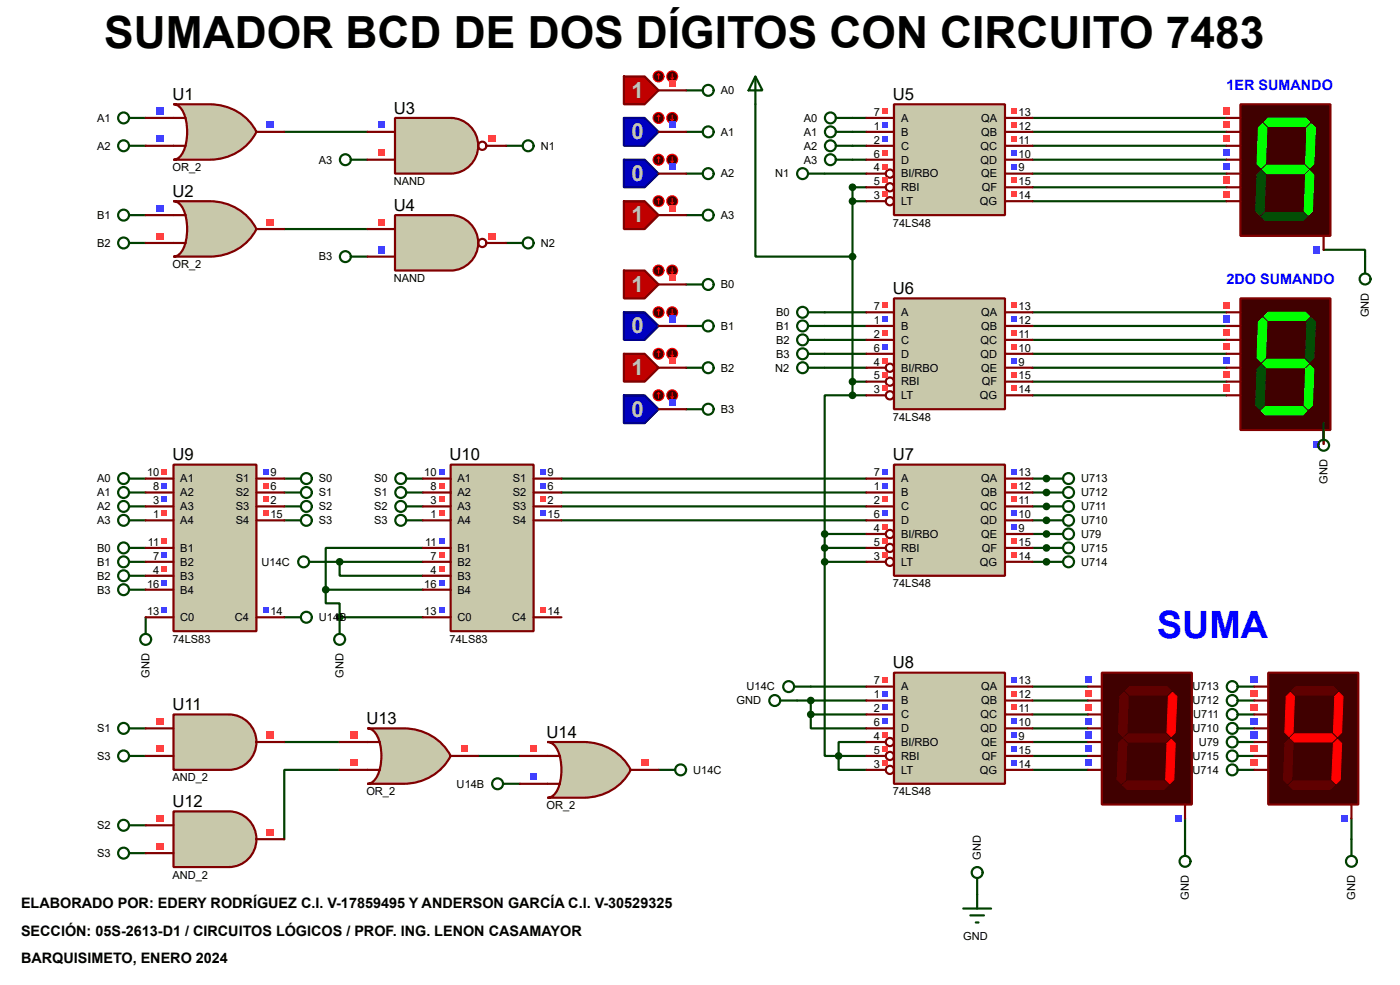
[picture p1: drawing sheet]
<svg xmlns="http://www.w3.org/2000/svg" width="257mm" height="180mm" viewBox="0 0 257 180" stroke-linecap="round" stroke-linejoin="round" font-family="sans-serif">
<g fill="none" stroke="#004000" stroke-width=".4">
<path d="M138.5 19.1v27.9h17.8M52.1 24.2h15.3M151.2 31.8h7.6M156.3 21.6h2.5M156.3 24.2h2.5M156.3 26.7h2.5M156.3 29.3h2.5M156.3 36.9h2.5M158.8 34.3h-2.5v38.1M189.3 21.6h35.5M189.3 24.2h35.5M189.3 26.7h35.5"/>
<path d="M189.3 29.3h35.5M189.3 31.8h35.5M189.3 34.3h35.5M189.3 36.9h35.5M52.1 42h15.3M151.2 57.2h7.6M151.2 59.7h7.6M189.3 57.2h35.5M189.3 59.7h35.5M242.6 45.7h7.6v1.3M151.2 62.3h7.6M151.2 64.8h7.6"/>
<path d="M151.2 67.4h7.6M156.3 72.4h-5.1v25.4M156.3 69.9h2.5M156.3 72.4h2.5M189.3 62.3h35.5M189.3 64.8h35.5M189.3 67.4h35.5M189.3 69.9h35.5M189.3 72.4h35.5M242.6 77.5v3.8M102.9 87.7h55.9M102.9 90.2h55.9"/>
<path d="M102.9 92.8h55.9M102.9 95.3h55.9M151.2 97.8h7.6M151.2 97.8v5.1M189.3 87.7h2.5M189.3 90.2h2.5M189.3 92.8h2.5M189.3 95.3h2.5M189.3 97.8h2.5M59.7 108v2.5h2.6v2.6h15.2M59.7 102.9h17.8M59.7 108h17.8"/>
<path d="M62.3 102.9v2.6h15.2M77.5 100.4h-17.8v7.6M151.2 102.9v35.6h2.5M151.2 100.4h7.6M151.2 102.9h7.6M189.3 100.4h2.5M189.3 102.9h2.5M52.1 135.9h10.2M87.7 138.5h7.6M146.1 128.3h12.7M148.6 130.9v2.5h10.2M148.6 125.8h10.2"/>
<path d="M148.6 130.9h10.2M148.6 128.3v2.6M153.7 138.5v2.5h5.1M153.7 138.5h5.1M158.8 135.9h-5.1v2.6M189.3 125.8h10.1M189.3 128.3h10.1M189.3 130.9h10.1M189.3 133.4h10.1M189.3 135.9h10.1M189.3 138.5h10.1M62.3 141h-10.2v12.7"/>
<path d="M189.3 141h10.1M217.2 149.9v3.8M247.7 149.9v3.8"/>
</g>
<path d="M163.9 19.1h20.3v20.3h-20.3z" fill-rule="evenodd" fill="#c8c8aa" stroke="#800000" stroke-width=".4"/>
<g fill="none" stroke="#800000" stroke-width=".4">
<path d="M158.8 21.6h5.1M158.8 24.2h5.1M158.8 26.7h5.1M158.8 29.3h5.1M158.8 31.8h3.5M158.8 34.3h3.5M158.8 36.9h3.5M184.2 21.6h5.1M184.2 24.2h5.1M184.2 26.7h5.1M184.2 29.3h5.1M184.2 31.8h5.1"/>
<path d="M184.2 34.3h5.1M184.2 36.9h5.1"/>
<circle cx="163.1" cy="31.8" r=".75"/>
<circle cx="163.1" cy="34.3" r=".75"/>
<circle cx="163.1" cy="36.8" r=".75"/>
</g>
<g fill="#ff4040">
<path d="M161.7 19.9h1v.9h-1z" fill-rule="evenodd"/>
<path d="M185.3 19.9h1v.9h-1z" fill-rule="evenodd"/>
</g>
<path d="M161.7 22.4h1v1h-1z" fill-rule="evenodd" fill="#4040ff"/>
<path d="M185.3 22.4h1v1h-1z" fill-rule="evenodd" fill="#ff4040"/>
<path d="M161.7 24.9h1v1h-1z" fill-rule="evenodd" fill="#4040ff"/>
<g fill="#ff4040">
<path d="M185.3 24.9h1v1h-1z" fill-rule="evenodd"/>
<path d="M161.7 27.5h1v1h-1z" fill-rule="evenodd"/>
</g>
<path d="M185.3 27.5h1v1h-1z" fill-rule="evenodd" fill="#4040ff"/>
<path d="M161.7 30h1v1h-1z" fill-rule="evenodd" fill="#ff4040"/>
<path d="M185.3 30h1v1h-1z" fill-rule="evenodd" fill="#4040ff"/>
<g fill="#ff4040">
<path d="M161.7 32.6h1v.9h-1z" fill-rule="evenodd"/>
<path d="M185.3 32.6h1v.9h-1z" fill-rule="evenodd"/>
<path d="M161.7 35.1h1v1h-1z" fill-rule="evenodd"/>
<path d="M185.3 35.1h1v1h-1z" fill-rule="evenodd"/>
</g>
<path d="M163.9 54.7h20.3v20.3h-20.3z" fill-rule="evenodd" fill="#c8c8aa" stroke="#800000" stroke-width=".4"/>
<g fill="none" stroke="#800000" stroke-width=".4">
<path d="M158.8 57.2h5.1M158.8 59.7h5.1M184.2 57.2h5.1M184.2 59.7h5.1M158.8 62.3h5.1M158.8 64.8h5.1M158.8 67.4h3.5M158.8 69.9h3.5M158.8 72.4h3.5M184.2 62.3h5.1M184.2 64.8h5.1M184.2 67.4h5.1"/>
<path d="M184.2 69.9h5.1M184.2 72.4h5.1"/>
<circle cx="163.1" cy="69.9" r=".75"/>
<circle cx="163.1" cy="72.4" r=".75"/>
<circle cx="163.1" cy="67.3" r=".75"/>
</g>
<g fill="#ff4040">
<path d="M161.7 55.4h1v1h-1z" fill-rule="evenodd"/>
<path d="M185.3 55.4h1v1h-1z" fill-rule="evenodd"/>
</g>
<g fill="#4040ff">
<path d="M161.7 58h1v.9h-1z" fill-rule="evenodd"/>
<path d="M185.3 58h1v.9h-1z" fill-rule="evenodd"/>
</g>
<g fill="#ff4040">
<path d="M161.7 60.5h1v1h-1z" fill-rule="evenodd"/>
<path d="M185.3 60.5h1v1h-1z" fill-rule="evenodd"/>
</g>
<path d="M161.7 63h1v1h-1z" fill-rule="evenodd" fill="#4040ff"/>
<g fill="#ff4040">
<path d="M185.3 63h1v1h-1z" fill-rule="evenodd"/>
<path d="M161.7 65.6h1v1h-1z" fill-rule="evenodd"/>
</g>
<path d="M185.3 65.6h1v1h-1z" fill-rule="evenodd" fill="#4040ff"/>
<g fill="#ff4040">
<path d="M161.7 68.1h1v1h-1z" fill-rule="evenodd"/>
<path d="M185.3 68.1h1v1h-1z" fill-rule="evenodd"/>
<path d="M161.7 70.7h1v.9h-1z" fill-rule="evenodd"/>
<path d="M185.3 70.7h1v.9h-1z" fill-rule="evenodd"/>
</g>
<path d="M163.9 85.1h20.3v20.4h-20.3z" fill-rule="evenodd" fill="#c8c8aa" stroke="#800000" stroke-width=".4"/>
<g fill="none" stroke="#800000" stroke-width=".4">
<path d="M158.8 87.7h5.1M158.8 90.2h5.1M158.8 92.8h5.1M158.8 95.3h5.1M158.8 97.8h3.5M184.2 87.7h5.1M184.2 90.2h5.1M184.2 92.8h5.1M184.2 95.3h5.1M184.2 97.8h5.1M158.8 100.4h3.5M158.8 102.9h3.5"/>
<path d="M184.2 100.4h5.1M184.2 102.9h5.1"/>
<circle cx="163.1" cy="97.8" r=".75"/>
<circle cx="163.1" cy="102.9" r=".75"/>
<circle cx="163.1" cy="100.3" r=".75"/>
</g>
<g fill="#4040ff">
<path d="M161.7 85.9h1v1h-1z" fill-rule="evenodd"/>
<path d="M185.3 85.9h1v1h-1z" fill-rule="evenodd"/>
<path d="M161.7 88.4h1v1h-1z" fill-rule="evenodd"/>
</g>
<g fill="#ff4040">
<path d="M185.3 88.4h1v1h-1z" fill-rule="evenodd"/>
<path d="M161.7 91h1v1h-1z" fill-rule="evenodd"/>
<path d="M185.3 91h1v1h-1z" fill-rule="evenodd"/>
</g>
<g fill="#4040ff">
<path d="M161.7 93.5h1v1h-1z" fill-rule="evenodd"/>
<path d="M185.3 93.5h1v1h-1z" fill-rule="evenodd"/>
</g>
<path d="M161.7 96.1h1v.9h-1z" fill-rule="evenodd" fill="#ff4040"/>
<path d="M185.3 96.1h1v.9h-1z" fill-rule="evenodd" fill="#4040ff"/>
<g fill="#ff4040">
<path d="M161.7 98.6h1v1h-1z" fill-rule="evenodd"/>
<path d="M185.3 98.6h1v1h-1z" fill-rule="evenodd"/>
<path d="M161.7 101.1h1v1h-1z" fill-rule="evenodd"/>
<path d="M185.3 101.1h1v1h-1z" fill-rule="evenodd"/>
</g>
<path d="M163.9 123.2h20.3v20.4h-20.3z" fill-rule="evenodd" fill="#c8c8aa" stroke="#800000" stroke-width=".4"/>
<g fill="none" stroke="#800000" stroke-width=".4">
<path d="M158.8 125.8h5.1M158.8 128.3h5.1M158.8 130.9h5.1M158.8 133.4h5.1M158.8 135.9h3.5M158.8 138.5h3.5M184.2 125.8h5.1M184.2 128.3h5.1M184.2 130.9h5.1M184.2 133.4h5.1M184.2 135.9h5.1M184.2 138.5h5.1"/>
<path d="M158.8 141h3.5M184.2 141h5.1"/>
<circle cx="163.1" cy="135.9" r=".75"/>
<circle cx="163.1" cy="138.4" r=".75"/>
<circle cx="163.1" cy="141" r=".75"/>
</g>
<path d="M161.7 124h1v1h-1z" fill-rule="evenodd" fill="#ff4040"/>
<g fill="#4040ff">
<path d="M185.3 124h1v1h-1z" fill-rule="evenodd"/>
<path d="M161.7 126.5h1v1h-1z" fill-rule="evenodd"/>
</g>
<path d="M185.3 126.5h1v1h-1z" fill-rule="evenodd" fill="#ff4040"/>
<path d="M161.7 129.1h1v1h-1z" fill-rule="evenodd" fill="#4040ff"/>
<path d="M185.3 129.1h1v1h-1z" fill-rule="evenodd" fill="#ff4040"/>
<g fill="#4040ff">
<path d="M161.7 131.6h1v1h-1z" fill-rule="evenodd"/>
<path d="M185.3 131.6h1v1h-1z" fill-rule="evenodd"/>
</g>
<path d="M161.7 134.2h1v.9h-1z" fill-rule="evenodd" fill="#ff4040"/>
<path d="M185.3 134.2h1v.9h-1z" fill-rule="evenodd" fill="#4040ff"/>
<path d="M161.7 136.7h1v1h-1z" fill-rule="evenodd" fill="#ff4040"/>
<path d="M185.3 136.7h1v1h-1z" fill-rule="evenodd" fill="#4040ff"/>
<path d="M161.7 139.2h1v1h-1z" fill-rule="evenodd" fill="#ff4040"/>
<path d="M185.3 139.2h1v1h-1z" fill-rule="evenodd" fill="#4040ff"/>
<path d="M227.4 19.1h16.4v24.1h-16.4z" fill-rule="evenodd" fill="#400000" stroke="#800000" stroke-width=".4"/>
<g fill="#0f0" stroke="#0f0" stroke-width=".18">
<path d="M232.5 21.6h6.8l.8 .8-.8 .7h-6.8l-.8-.7z" fill-rule="evenodd"/>
<path d="M240.3 22.6l.8 .8-.3 6.6-.7 .7-.8-.7 .2-6.6z" fill-rule="evenodd"/>
<path d="M240.1 31.2l.7 .9-.2 6.5-.8 .8-.8-.8 .3-6.5z" fill-rule="evenodd"/>
<path d="M231.4 22.6l.8 .8-.3 6.6-.8 .7-.7-.7 .3-6.6z" fill-rule="evenodd"/>
<path d="M231.4 31l.8-.8h6.8l.8 .8-.8 .8h-6.8z" fill-rule="evenodd"/>
</g>
<g fill="#035205" stroke="#035205" stroke-width=".18">
<path d="M231.1 39.7l.8-.8h6.9l.7 .8-.7 .7h-6.9z" fill-rule="evenodd"/>
<path d="M231.1 31.2l.8 .9-.2 6.5-.8 .8-.7-.8 .2-6.5z" fill-rule="evenodd"/>
</g>
<path d="M224.8 21.6h2.6M224.8 24.2h2.6M224.8 26.7h2.6M224.8 29.3h2.6M224.8 31.8h2.6M224.8 34.3h2.6M224.8 36.9h2.6M242.6 43.2v2.5" fill="none" stroke="#800000" stroke-width=".4"/>
<g fill="#ff4040">
<path d="M224.2 19.7h1.2v1.3h-1.2z" fill-rule="evenodd"/>
<path d="M224.2 22.2h1.2v1.3h-1.2z" fill-rule="evenodd"/>
<path d="M224.2 24.8h1.2v1.3h-1.2z" fill-rule="evenodd"/>
</g>
<g fill="#4040ff">
<path d="M224.2 27.3h1.2v1.3h-1.2z" fill-rule="evenodd"/>
<path d="M224.2 29.9h1.2v1.3h-1.2z" fill-rule="evenodd"/>
</g>
<g fill="#ff4040">
<path d="M224.2 32.4h1.2v1.3h-1.2z" fill-rule="evenodd"/>
<path d="M224.2 34.9h1.2v1.3h-1.2z" fill-rule="evenodd"/>
</g>
<path d="M240.7 45.1h1.3v1.3h-1.3z" fill-rule="evenodd" fill="#4040ff"/>
<path d="M227.4 54.7h16.4v24h-16.4z" fill-rule="evenodd" fill="#400000" stroke="#800000" stroke-width=".4"/>
<g fill="#0f0" stroke="#0f0" stroke-width=".18">
<path d="M232.5 57.2h6.8l.8 .8-.8 .7h-6.8l-.8-.7z" fill-rule="evenodd"/>
<path d="M239.3 67.6l.8-.8 .7 .8-.2 6.6-.8 .8-.8-.8z" fill-rule="evenodd"/>
<path d="M231.1 75.2l.8-.8h6.9l.7 .8-.7 .8h-6.9z" fill-rule="evenodd"/>
<path d="M230.7 58.9l.7-.7 .8 .7-.3 6.7-.8 .7-.7-.7z" fill-rule="evenodd"/>
<path d="M232.2 65.8h6.8l.8 .8-.8 .8h-6.8l-.8-.8z" fill-rule="evenodd"/>
</g>
<g fill="#035205" stroke="#035205" stroke-width=".18">
<path d="M239.5 58.9l.8-.7 .8 .7-.3 6.7-.7 .7-.8-.7z" fill-rule="evenodd"/>
<path d="M231.1 66.8l.8 .8-.2 6.6-.8 .8-.7-.8 .2-6.6z" fill-rule="evenodd"/>
</g>
<path d="M224.8 57.2h2.6M224.8 59.7h2.6M224.8 62.3h2.6M224.8 64.8h2.6M224.8 67.4h2.6M224.8 69.9h2.6M224.8 72.4h2.6M242.6 78.7v2.6" fill="none" stroke="#800000" stroke-width=".4"/>
<path d="M224.2 55.3h1.2v1.3h-1.2z" fill-rule="evenodd" fill="#ff4040"/>
<path d="M224.2 57.8h1.2v1.3h-1.2z" fill-rule="evenodd" fill="#4040ff"/>
<g fill="#ff4040">
<path d="M224.2 60.3h1.2v1.3h-1.2z" fill-rule="evenodd"/>
<path d="M224.2 62.9h1.2v1.3h-1.2z" fill-rule="evenodd"/>
</g>
<path d="M224.2 65.4h1.2v1.3h-1.2z" fill-rule="evenodd" fill="#4040ff"/>
<g fill="#ff4040">
<path d="M224.2 68h1.2v1.3h-1.2z" fill-rule="evenodd"/>
<path d="M224.2 70.5h1.2v1.3h-1.2z" fill-rule="evenodd"/>
</g>
<path d="M240.7 80.7h1.3v1.3h-1.3z" fill-rule="evenodd" fill="#4040ff"/>
<path d="M202 123.2h16.4v24.1h-16.4z" fill-rule="evenodd" fill="#400000" stroke="#800000" stroke-width=".4"/>
<g fill="#600000" stroke="#600000" stroke-width=".18">
<path d="M206.3 126.5l.8-.7h6.8l.8 .7-.8 .8h-6.8z" fill-rule="evenodd"/>
<path d="M205.7 143.8l.8-.8h6.9l.7 .8-.7 .7h-6.9z" fill-rule="evenodd"/>
<path d="M205 136.2l.7-.8 .8 .8-.2 6.6-.8 .8-.7-.8z" fill-rule="evenodd"/>
<path d="M205.3 127.5l.7-.7 .8 .7-.3 6.7-.8 .7-.7-.7z" fill-rule="evenodd"/>
<path d="M206 135.1l.8-.7h6.8l.8 .7-.8 .8h-6.8z" fill-rule="evenodd"/>
</g>
<g fill="#f00" stroke="#f00" stroke-width=".18">
<path d="M214.1 127.5l.8-.7 .8 .7-.3 6.7-.7 .7-.8-.7z" fill-rule="evenodd"/>
<path d="M213.9 136.2l.8-.8 .7 .8-.2 6.6-.8 .8-.8-.8z" fill-rule="evenodd"/>
</g>
<path d="M199.4 125.8h2.6M199.4 128.3h2.6M199.4 130.9h2.6M199.4 133.4h2.6M199.4 135.9h2.6M199.4 138.5h2.6M199.4 141h2.6M217.2 147.3v2.6" fill="none" stroke="#800000" stroke-width=".4"/>
<path d="M198.8 123.8h1.2v1.3h-1.2z" fill-rule="evenodd" fill="#4040ff"/>
<g fill="#ff4040">
<path d="M198.8 126.4h1.2v1.3h-1.2z" fill-rule="evenodd"/>
<path d="M198.8 128.9h1.2v1.3h-1.2z" fill-rule="evenodd"/>
</g>
<g fill="#4040ff">
<path d="M198.8 131.5h1.2v1.3h-1.2z" fill-rule="evenodd"/>
<path d="M198.8 134h1.2v1.3h-1.2z" fill-rule="evenodd"/>
<path d="M198.8 136.5h1.2v1.3h-1.2z" fill-rule="evenodd"/>
<path d="M198.8 139.1h1.2v1.3h-1.2z" fill-rule="evenodd"/>
<path d="M215.3 149.2h1.3v1.3h-1.3z" fill-rule="evenodd"/>
</g>
<path d="M67.4 133.4h6.5a9.6 9.6 0 0 1 8.7 5.1 9.6 9.6 0 0 1-8.7 5.1h-6.5a2.22 2.22 0 0 0 1.8-1.5 9 9 0 0 0-.4-7.8l-.9-.8z" fill-rule="evenodd" fill="#c8c8aa" stroke="#800000" stroke-width=".4"/>
<path d="M62.3 135.9h7.4M82.6 138.5h5.1M62.3 141h7.4" fill="none" stroke="#800000" stroke-width=".4"/>
<g fill="#ff4040">
<path d="M64.2 134h1.3v1.3h-1.3z" fill-rule="evenodd"/>
<path d="M64.2 139.1h1.3v1.3h-1.3z" fill-rule="evenodd"/>
<path d="M84.5 136.5h1.2v1.3h-1.2z" fill-rule="evenodd"/>
</g>
<g fill="none" stroke="#004000" stroke-width=".4">
<path d="M191.8 87.7h3.1M191.8 90.2h3.1M191.8 92.8h3.1M191.8 95.3h3.1M191.8 97.8h3.1M26.7 113.1v3M191.8 100.4h3.1M191.8 102.9h3.1M226.8 125.8h3.1M226.8 128.3h3.1M226.8 130.9h3.1M226.8 133.4h3.1"/>
<path d="M226.8 135.9h3.1M226.8 138.5h3.1M226.8 141h3.1M176.6 166.4h5.1M177.8 167.6h2.5M178.9 169h.5M179.1 160.8v5.6"/>
<circle cx="195.8" cy="87.7" r="1"/>
<circle cx="195.8" cy="95.3" r="1"/>
<circle cx="195.8" cy="90.2" r="1"/>
<circle cx="195.8" cy="97.8" r="1"/>
<circle cx="195.8" cy="92.7" r="1"/>
<circle cx="26.7" cy="117.1" r="1"/>
<circle cx="195.8" cy="100.4" r="1"/>
<circle cx="195.8" cy="102.9" r="1"/>
<circle cx="225.8" cy="138.5" r="1"/>
<circle cx="225.8" cy="125.8" r="1"/>
<circle cx="225.8" cy="133.4" r="1"/>
<circle cx="225.8" cy="128.3" r="1"/>
<circle cx="225.8" cy="135.9" r="1"/>
<circle cx="225.8" cy="130.8" r="1"/>
<circle cx="179.1" cy="159.8" r="1"/>
<circle cx="225.8" cy="141" r="1"/>
</g>
<g fill="#004000" stroke="#004000" stroke-width=".4">
<circle cx="191.8" cy="87.7" r=".5"/>
<circle cx="191.8" cy="90.2" r=".5"/>
<circle cx="191.8" cy="92.8" r=".5"/>
<circle cx="191.8" cy="95.3" r=".5"/>
<circle cx="191.8" cy="97.8" r=".5"/>
<circle cx="191.8" cy="100.4" r=".5"/>
<circle cx="191.8" cy="102.9" r=".5"/>
</g>
<path d="M232.5 123.2h16.4v24.1h-16.4z" fill-rule="evenodd" fill="#400000" stroke="#800000" stroke-width=".4"/>
<g fill="#600000" stroke="#600000" stroke-width=".18">
<path d="M236.7 126.5l.8-.7h6.9l.8 .7-.8 .8h-6.9z" fill-rule="evenodd"/>
<path d="M236.2 143.8l.8-.8h6.8l.8 .8-.8 .7h-6.8z" fill-rule="evenodd"/>
<path d="M235.5 136.2l.7-.8 .8 .8-.3 6.6-.7 .8-.7-.8z" fill-rule="evenodd"/>
</g>
<g fill="#f00" stroke="#f00" stroke-width=".18">
<path d="M244.6 127.5l.8-.7 .7 .7-.2 6.7-.7 .7-.8-.7z" fill-rule="evenodd"/>
<path d="M245.2 135.4l.7 .8-.2 6.6-.8 .8-.8-.8 .3-6.6z" fill-rule="evenodd"/>
<path d="M235.8 127.5l.7-.7 .8 .7-.3 6.7-.8 .7-.7-.7z" fill-rule="evenodd"/>
<path d="M236.5 135.1l.8-.7h6.8l.8 .7-.8 .8h-6.8z" fill-rule="evenodd"/>
</g>
<path d="M229.9 125.8h2.6M229.9 128.3h2.6M229.9 130.9h2.6M229.9 133.4h2.6M229.9 135.9h2.6M229.9 138.5h2.6M229.9 141h2.6M247.7 147.3v2.6" fill="none" stroke="#800000" stroke-width=".4"/>
<path d="M229.3 123.8h1.3v1.3h-1.3z" fill-rule="evenodd" fill="#4040ff"/>
<g fill="#ff4040">
<path d="M229.3 126.4h1.3v1.3h-1.3z" fill-rule="evenodd"/>
<path d="M229.3 128.9h1.3v1.3h-1.3z" fill-rule="evenodd"/>
</g>
<g fill="#4040ff">
<path d="M229.3 131.5h1.3v1.3h-1.3z" fill-rule="evenodd"/>
<path d="M229.3 134h1.3v1.3h-1.3z" fill-rule="evenodd"/>
</g>
<g fill="#ff4040">
<path d="M229.3 136.5h1.3v1.3h-1.3z" fill-rule="evenodd"/>
<path d="M229.3 139.1h1.3v1.3h-1.3z" fill-rule="evenodd"/>
</g>
<path d="M245.8 149.2h1.3v1.3h-1.3z" fill-rule="evenodd" fill="#4040ff"/>
<g fill="none" stroke="#004000" stroke-width=".4">
<path d="M23.6 21.6h3.1M23.6 26.7h3.1M250.2 47v3.1M242.6 77.5v3.1M217.2 153.7v3.1M247.7 153.7v3.1"/>
<circle cx="22.7" cy="21.6" r="1"/>
<circle cx="22.7" cy="26.7" r="1"/>
<circle cx="250.2" cy="51.1" r="1"/>
<circle cx="242.6" cy="81.6" r="1"/>
<circle cx="217.2" cy="157.8" r="1"/>
<circle cx="247.7" cy="157.8" r="1"/>
</g>
<path d="M31.8 19.1h6.6a9.4 9.4 0 0 1 8.6 5.1 9.5 9.5 0 0 1-8.6 5.1h-6.6a2.17 2.17 0 0 0 1.8-1.5 9.3 9.3 0 0 0-.3-7.8l-1-.8z" fill-rule="evenodd" fill="#c8c8aa" stroke="#800000" stroke-width=".4"/>
<path d="M26.7 21.6h7.4M26.7 26.7h7.4M47 24.2h5.1" fill="none" stroke="#800000" stroke-width=".4"/>
<g fill="#4040ff">
<path d="M28.6 19.7h1.3v1.3h-1.3z" fill-rule="evenodd"/>
<path d="M28.6 24.8h1.3v1.3h-1.3z" fill-rule="evenodd"/>
<path d="M48.9 22.2h1.3v1.3h-1.3z" fill-rule="evenodd"/>
</g>
<g fill="none" stroke="#004000" stroke-width=".4">
<path d="M23.6 39.4h3.1M23.6 44.5h3.1"/>
<circle cx="22.7" cy="39.4" r="1"/>
<circle cx="22.6" cy="44.5" r="1"/>
</g>
<path d="M31.8 36.9h6.6a9.5 9.5 0 0 1 8.6 5.1 9.4 9.4 0 0 1-8.6 5h-6.6a2.16 2.16 0 0 0 1.8-1.5 9.3 9.3 0 0 0-.3-7.8l-1-.7z" fill-rule="evenodd" fill="#c8c8aa" stroke="#800000" stroke-width=".4"/>
<path d="M26.7 39.4h7.4M26.7 44.5h7.4M47 42h5.1" fill="none" stroke="#800000" stroke-width=".4"/>
<path d="M28.6 37.5h1.3v1.3h-1.3z" fill-rule="evenodd" fill="#4040ff"/>
<g fill="#ff4040">
<path d="M28.6 42.6h1.3v1.3h-1.3z" fill-rule="evenodd"/>
<path d="M48.9 40h1.3v1.3h-1.3z" fill-rule="evenodd"/>
</g>
<g fill="none" stroke="#004000" stroke-width=".4">
<path d="M23.6 87.7h3.1M23.6 90.2h3.1M23.6 92.8h3.1M23.6 95.3h3.1M23.6 100.4h3.1M23.6 102.9h3.1M23.6 105.5h3.1M23.6 108h3.1M62.3 113.1v3M23.6 133.4h3.1M23.6 138.5h3.1"/>
<circle cx="22.6" cy="87.7" r="1"/>
<circle cx="22.6" cy="95.3" r="1"/>
<circle cx="22.6" cy="90.2" r="1"/>
<circle cx="22.7" cy="92.7" r="1"/>
<circle cx="22.6" cy="100.4" r="1"/>
<circle cx="22.6" cy="108" r="1"/>
<circle cx="22.6" cy="102.9" r="1"/>
<circle cx="22.7" cy="105.4" r="1"/>
<circle cx="62.3" cy="117.1" r="1"/>
<circle cx="22.6" cy="138.5" r="1"/>
<circle cx="22.6" cy="133.4" r="1"/>
</g>
<circle cx="62.3" cy="113.1" r=".5" fill="#004000" stroke="#004000" stroke-width=".4"/>
<path d="M31.8 130.9h10.2a5.1 5.1 0 0 1 5 5 5.1 5.1 0 0 1-5 5.1h-10.2z" fill-rule="evenodd" fill="#c8c8aa" stroke="#800000" stroke-width=".4"/>
<path d="M26.7 133.4h5.1M26.7 138.5h5.1M47 135.9h5.1" fill="none" stroke="#800000" stroke-width=".4"/>
<g fill="#ff4040">
<path d="M28.6 131.5h1.3v1.3h-1.3z" fill-rule="evenodd"/>
<path d="M28.6 136.5h1.3v1.3h-1.3z" fill-rule="evenodd"/>
<path d="M48.9 134h1.3v1.3h-1.3z" fill-rule="evenodd"/>
</g>
<g fill="none" stroke="#004000" stroke-width=".4">
<path d="M23.6 151.2h3.1M23.6 156.3h3.1"/>
<circle cx="22.6" cy="151.2" r="1"/>
<circle cx="22.7" cy="156.2" r="1"/>
</g>
<path d="M31.8 148.6h10.2a5.1 5.1 0 0 1 5 5.1 5.1 5.1 0 0 1-5 5.1h-10.2z" fill-rule="evenodd" fill="#c8c8aa" stroke="#800000" stroke-width=".4"/>
<path d="M26.7 151.2h5.1M26.7 156.3h5.1M47 153.7h5.1" fill="none" stroke="#800000" stroke-width=".4"/>
<g fill="#ff4040">
<path d="M28.6 149.2h1.3v1.3h-1.3z" fill-rule="evenodd"/>
<path d="M28.6 154.3h1.3v1.3h-1.3z" fill-rule="evenodd"/>
<path d="M48.9 151.8h1.3v1.3h-1.3z" fill-rule="evenodd"/>
</g>
<g fill="none" stroke="#004000" stroke-width=".4">
<path d="M64.3 29.3h3.1M148.1 31.8h3.1M64.3 47h3.1M148.1 67.4h3.1M143 128.3h3.1M145.5 125.8h3.1M92.2 143.6h3.1M120.7 141h3.1"/>
<circle cx="63.3" cy="29.2" r="1"/>
<circle cx="147.1" cy="31.8" r="1"/>
<circle cx="63.3" cy="47" r="1"/>
<circle cx="147.1" cy="67.3" r="1"/>
<circle cx="142" cy="128.3" r="1"/>
<circle cx="144.5" cy="125.8" r="1"/>
<circle cx="91.2" cy="143.5" r="1"/>
<circle cx="124.7" cy="141" r="1"/>
</g>
<path d="M100.4 135.9h6.5a9.6 9.6 0 0 1 8.7 5.1 9.5 9.5 0 0 1-8.7 5.1h-6.5a2.2 2.2 0 0 0 1.8-1.5 9.3 9.3 0 0 0-.4-7.8l-.9-.8z" fill-rule="evenodd" fill="#c8c8aa" stroke="#800000" stroke-width=".4"/>
<path d="M95.3 138.5h7.4M95.3 143.6h7.4M115.6 141h5.1" fill="none" stroke="#800000" stroke-width=".4"/>
<path d="M97.2 136.5h1.2v1.3h-1.2z" fill-rule="evenodd" fill="#ff4040"/>
<path d="M97.2 141.6h1.2v1.3h-1.2z" fill-rule="evenodd" fill="#4040ff"/>
<path d="M117.5 139.1h1.3v1.3h-1.3z" fill-rule="evenodd" fill="#ff4040"/>
<g fill="none" stroke="#004000" stroke-width=".4">
<path d="M92.8 26.7h3M52.1 113.1h3.1"/>
<circle cx="96.8" cy="26.7" r="1"/>
<circle cx="56.1" cy="113.1" r="1"/>
</g>
<path d="M72.4 21.6h10.2a5.1 5.1 0 0 1 5.1 5.1 5.1 5.1 0 0 1-5.1 5.1h-10.2z" fill-rule="evenodd" fill="#c8c8aa" stroke="#800000" stroke-width=".4"/>
<g fill="none" stroke="#800000" stroke-width=".4">
<path d="M67.4 24.2h5M67.4 29.3h5M89.2 26.7h3.6"/>
<circle cx="88.4" cy="26.7" r=".75"/>
</g>
<path d="M69.3 22.2h1.2v1.3h-1.2z" fill-rule="evenodd" fill="#4040ff"/>
<g fill="#ff4040">
<path d="M69.3 27.3h1.2v1.3h-1.2z" fill-rule="evenodd"/>
<path d="M89.6 24.8h1.3v1.3h-1.3z" fill-rule="evenodd"/>
</g>
<g fill="none" stroke="#004000" stroke-width=".4">
<path d="M92.8 44.5h3"/>
<circle cx="96.8" cy="44.5" r="1"/>
</g>
<path d="M72.4 39.4h10.2a5.1 5.1 0 0 1 5.1 5.1 5.1 5.1 0 0 1-5.1 5.1h-10.2z" fill-rule="evenodd" fill="#c8c8aa" stroke="#800000" stroke-width=".4"/>
<g fill="none" stroke="#800000" stroke-width=".4">
<path d="M67.4 42h5M67.4 47h5M89.2 44.5h3.6"/>
<circle cx="88.4" cy="44.5" r=".75"/>
</g>
<path d="M69.3 40h1.2v1.3h-1.2z" fill-rule="evenodd" fill="#ff4040"/>
<path d="M69.3 45.1h1.2v1.3h-1.2z" fill-rule="evenodd" fill="#4040ff"/>
<path d="M89.6 42.6h1.3v1.3h-1.3z" fill-rule="evenodd" fill="#ff4040"/>
<g fill="#004000" stroke="#004000" stroke-width=".4">
<circle cx="62.3" cy="102.9" r=".5"/>
<circle cx="59.7" cy="108" r=".5"/>
<circle cx="148.6" cy="128.3" r=".5"/>
<circle cx="148.6" cy="130.9" r=".5"/>
<circle cx="153.7" cy="138.5" r=".5"/>
<circle cx="151.2" cy="102.9" r=".5"/>
<circle cx="151.2" cy="100.4" r=".5"/>
<circle cx="151.2" cy="97.8" r=".5"/>
<circle cx="156.3" cy="72.4" r=".5"/>
<circle cx="156.3" cy="69.9" r=".5"/>
<circle cx="156.3" cy="36.9" r=".5"/>
</g>
<g fill="none" stroke="#004000" stroke-width=".4">
<path d="M52.1 87.7h3.1M52.1 90.2h3.1M52.1 92.8h3.1M52.1 95.3h3.1M56.6 102.9h3.1"/>
<circle cx="56.1" cy="87.7" r="1"/>
<circle cx="56.1" cy="95.3" r="1"/>
<circle cx="56.1" cy="90.2" r="1"/>
<circle cx="56.1" cy="92.7" r="1"/>
<circle cx="55.6" cy="102.9" r="1"/>
</g>
<path d="M31.8 85.1h15.2v30.5h-15.2z" fill-rule="evenodd" fill="#c8c8aa" stroke="#800000" stroke-width=".4"/>
<g fill="none" stroke="#800000" stroke-width=".4">
<path d="M26.7 87.7h5.1M26.7 90.2h5.1M26.7 92.8h5.1M26.7 95.3h5.1M47 87.7h5.1M47 90.2h5.1M47 92.8h5.1M47 95.3h5.1M26.7 100.4h5.1M26.7 102.9h5.1M26.7 105.5h5.1M26.7 108h5.1"/>
<path d="M26.7 113.1h5.1M47 113.1h5.1"/>
</g>
<path d="M29.6 85.9h1.1v1h-1.1z" fill-rule="evenodd" fill="#ff4040"/>
<g fill="#4040ff">
<path d="M48.1 85.9h1.1v1h-1.1z" fill-rule="evenodd"/>
<path d="M29.6 88.4h1.1v1h-1.1z" fill-rule="evenodd"/>
</g>
<path d="M48.1 88.4h1.1v1h-1.1z" fill-rule="evenodd" fill="#ff4040"/>
<path d="M29.6 91h1.1v1h-1.1z" fill-rule="evenodd" fill="#4040ff"/>
<g fill="#ff4040">
<path d="M48.1 91h1.1v1h-1.1z" fill-rule="evenodd"/>
<path d="M29.6 93.5h1.1v1h-1.1z" fill-rule="evenodd"/>
<path d="M48.1 93.5h1.1v1h-1.1z" fill-rule="evenodd"/>
<path d="M29.6 98.6h1.1v1h-1.1z" fill-rule="evenodd"/>
</g>
<path d="M29.6 101.1h1.1v1h-1.1z" fill-rule="evenodd" fill="#4040ff"/>
<path d="M29.6 103.7h1.1v1h-1.1z" fill-rule="evenodd" fill="#ff4040"/>
<g fill="#4040ff">
<path d="M29.6 106.2h1.1v1h-1.1z" fill-rule="evenodd"/>
<path d="M29.6 111.3h1.1v1h-1.1z" fill-rule="evenodd"/>
<path d="M48.1 111.3h1.1v1h-1.1z" fill-rule="evenodd"/>
</g>
<g fill="none" stroke="#004000" stroke-width=".4">
<path d="M74.4 87.7h3.1M74.4 90.2h3.1M74.4 92.8h3.1M74.4 95.3h3.1"/>
<circle cx="73.4" cy="87.7" r="1"/>
<circle cx="73.4" cy="95.3" r="1"/>
<circle cx="73.4" cy="90.2" r="1"/>
<circle cx="73.4" cy="92.7" r="1"/>
</g>
<path d="M82.6 85.1h15.2v30.5h-15.2z" fill-rule="evenodd" fill="#c8c8aa" stroke="#800000" stroke-width=".4"/>
<g fill="none" stroke="#800000" stroke-width=".4">
<path d="M77.5 87.7h5.1M77.5 90.2h5.1M77.5 92.8h5.1M77.5 95.3h5.1M97.8 87.7h5.1M97.8 90.2h5.1M97.8 92.8h5.1M97.8 95.3h5.1M77.5 100.4h5.1M77.5 102.9h5.1M77.5 105.5h5.1M77.5 108h5.1"/>
<path d="M77.5 113.1h5.1M97.8 113.1h5.1"/>
</g>
<g fill="#4040ff">
<path d="M80.4 85.9h1.1v1h-1.1z" fill-rule="evenodd"/>
<path d="M98.9 85.9h1.1v1h-1.1z" fill-rule="evenodd"/>
</g>
<path d="M80.4 88.4h1.1v1h-1.1z" fill-rule="evenodd" fill="#ff4040"/>
<path d="M98.9 88.4h1.1v1h-1.1z" fill-rule="evenodd" fill="#4040ff"/>
<g fill="#ff4040">
<path d="M80.4 91h1.1v1h-1.1z" fill-rule="evenodd"/>
<path d="M98.9 91h1.1v1h-1.1z" fill-rule="evenodd"/>
<path d="M80.4 93.5h1.1v1h-1.1z" fill-rule="evenodd"/>
</g>
<g fill="#4040ff">
<path d="M98.9 93.5h1.1v1h-1.1z" fill-rule="evenodd"/>
<path d="M80.4 98.6h1.1v1h-1.1z" fill-rule="evenodd"/>
</g>
<g fill="#ff4040">
<path d="M80.4 101.1h1.1v1h-1.1z" fill-rule="evenodd"/>
<path d="M80.4 103.7h1.1v1h-1.1z" fill-rule="evenodd"/>
</g>
<g fill="#4040ff">
<path d="M80.4 106.2h1.1v1h-1.1z" fill-rule="evenodd"/>
<path d="M80.4 111.3h1.1v1h-1.1z" fill-rule="evenodd"/>
</g>
<path d="M98.9 111.3h1.1v1h-1.1z" fill-rule="evenodd" fill="#ff4040"/>
<g fill="none" stroke="#004000" stroke-width=".4">
<path d="M125.8 16.6h3"/>
<circle cx="129.8" cy="16.5" r="1"/>
</g>
<path d="M114.3 14h3.9l2.5 2.6-2.5 2.5h-3.9z" fill-rule="evenodd" fill="#c00000" stroke="#800000" stroke-width=".4"/>
<path d="M120.7 16.6h5.1" fill="none" stroke="#800000" stroke-width=".4"/>
<circle cx="120.7" cy="14" r="1" fill="#400000" stroke="#f00" stroke-width=".2"/>
<path d="M120.7 13.5l-.2 .3M120.7 13.5l.3 .3M120.7 13.5v1" fill="none" stroke="#f00" stroke-width=".2"/>
<circle cx="123.2" cy="14" r="1" fill="#400000" stroke="#f00" stroke-width=".2"/>
<path d="M123 14.3l.2 .2M123.2 13.5v1M123.5 14.3l-.3 .2" fill="none" stroke="#f00" stroke-width=".2"/>
<path d="M122.6 14.6h1.2v1.3h-1.2z" fill-rule="evenodd" fill="#ff4040"/>
<g fill="none" stroke="#004000" stroke-width=".4">
<path d="M125.8 24.2h3"/>
<circle cx="129.8" cy="24.2" r="1"/>
</g>
<path d="M114.3 21.6h3.9l2.5 2.6-2.5 2.5h-3.9z" fill-rule="evenodd" fill="#0000c0" stroke="#000080" stroke-width=".4"/>
<path d="M120.7 24.2h5.1" fill="none" stroke="#800000" stroke-width=".4"/>
<circle cx="120.7" cy="21.6" r="1" fill="#400000" stroke="#f00" stroke-width=".2"/>
<path d="M120.7 21.1l-.2 .3M120.7 21.1l.3 .3M120.7 21.1v1.1" fill="none" stroke="#f00" stroke-width=".2"/>
<circle cx="123.2" cy="21.6" r="1" fill="#400000" stroke="#f00" stroke-width=".2"/>
<path d="M123 21.9l.2 .3M123.2 21.1v1.1M123.5 21.9l-.3 .3" fill="none" stroke="#f00" stroke-width=".2"/>
<path d="M122.6 22.2h1.2v1.3h-1.2z" fill-rule="evenodd" fill="#4040ff"/>
<g fill="none" stroke="#004000" stroke-width=".4">
<path d="M125.8 31.8h3"/>
<circle cx="129.8" cy="31.8" r="1"/>
</g>
<path d="M114.3 29.3h3.9l2.5 2.5-2.5 2.5h-3.9z" fill-rule="evenodd" fill="#0000c0" stroke="#000080" stroke-width=".4"/>
<path d="M120.7 31.8h5.1" fill="none" stroke="#800000" stroke-width=".4"/>
<circle cx="120.7" cy="29.2" r="1" fill="#400000" stroke="#f00" stroke-width=".2"/>
<path d="M120.7 28.7l-.2 .3M120.7 28.7l.3 .3M120.7 28.7v1.1" fill="none" stroke="#f00" stroke-width=".2"/>
<circle cx="123.2" cy="29.2" r="1" fill="#400000" stroke="#f00" stroke-width=".2"/>
<path d="M123 29.5l.2 .3M123.2 28.7v1.1M123.5 29.5l-.3 .3" fill="none" stroke="#f00" stroke-width=".2"/>
<path d="M122.6 29.9h1.2v1.3h-1.2z" fill-rule="evenodd" fill="#4040ff"/>
<g fill="none" stroke="#004000" stroke-width=".4">
<path d="M125.8 39.4h3"/>
<circle cx="129.8" cy="39.4" r="1"/>
</g>
<path d="M114.3 36.9h3.9l2.5 2.5-2.5 2.6h-3.9z" fill-rule="evenodd" fill="#c00000" stroke="#800000" stroke-width=".4"/>
<path d="M120.7 39.4h5.1" fill="none" stroke="#800000" stroke-width=".4"/>
<circle cx="120.7" cy="36.9" r="1" fill="#400000" stroke="#f00" stroke-width=".2"/>
<path d="M120.7 36.3l-.2 .3M120.7 36.3l.3 .3M120.7 36.3v1.1" fill="none" stroke="#f00" stroke-width=".2"/>
<circle cx="123.2" cy="36.9" r="1" fill="#400000" stroke="#f00" stroke-width=".2"/>
<path d="M123 37.1l.2 .3M123.2 36.3v1.1M123.5 37.1l-.3 .3" fill="none" stroke="#f00" stroke-width=".2"/>
<path d="M122.6 37.5h1.2v1.3h-1.2z" fill-rule="evenodd" fill="#ff4040"/>
<g fill="none" stroke="#004000" stroke-width=".4">
<path d="M125.8 52.1h3"/>
<circle cx="129.8" cy="52.1" r="1"/>
</g>
<path d="M114.3 49.6h3.9l2.5 2.5-2.5 2.6h-3.9z" fill-rule="evenodd" fill="#c00000" stroke="#800000" stroke-width=".4"/>
<path d="M120.7 52.1h5.1" fill="none" stroke="#800000" stroke-width=".4"/>
<circle cx="120.7" cy="49.6" r="1" fill="#400000" stroke="#f00" stroke-width=".2"/>
<path d="M120.7 49l-.2 .3M120.7 49l.3 .3M120.7 49v1.1" fill="none" stroke="#f00" stroke-width=".2"/>
<circle cx="123.2" cy="49.6" r="1" fill="#400000" stroke="#f00" stroke-width=".2"/>
<path d="M123 49.8l.2 .3M123.2 49v1.1M123.5 49.8l-.3 .3" fill="none" stroke="#f00" stroke-width=".2"/>
<path d="M122.6 50.2h1.2v1.3h-1.2z" fill-rule="evenodd" fill="#ff4040"/>
<g fill="none" stroke="#004000" stroke-width=".4">
<path d="M125.8 59.7h3"/>
<circle cx="129.8" cy="59.7" r="1"/>
</g>
<path d="M114.3 57.2h3.9l2.5 2.5-2.5 2.6h-3.9z" fill-rule="evenodd" fill="#0000c0" stroke="#000080" stroke-width=".4"/>
<path d="M120.7 59.7h5.1" fill="none" stroke="#800000" stroke-width=".4"/>
<circle cx="120.7" cy="57.2" r="1" fill="#400000" stroke="#f00" stroke-width=".2"/>
<path d="M120.7 56.6l-.2 .4M120.7 56.6l.3 .4M120.7 56.6v1.1" fill="none" stroke="#f00" stroke-width=".2"/>
<circle cx="123.2" cy="57.2" r="1" fill="#400000" stroke="#f00" stroke-width=".2"/>
<path d="M123 57.5l.2 .2M123.2 56.6v1.1M123.5 57.5l-.3 .2" fill="none" stroke="#f00" stroke-width=".2"/>
<path d="M122.6 57.8h1.2v1.3h-1.2z" fill-rule="evenodd" fill="#4040ff"/>
<g fill="none" stroke="#004000" stroke-width=".4">
<path d="M125.8 67.4h3"/>
<circle cx="129.8" cy="67.3" r="1"/>
</g>
<path d="M114.3 64.8h3.9l2.5 2.6-2.5 2.5h-3.9z" fill-rule="evenodd" fill="#c00000" stroke="#800000" stroke-width=".4"/>
<path d="M120.7 67.4h5.1" fill="none" stroke="#800000" stroke-width=".4"/>
<circle cx="120.7" cy="64.8" r="1" fill="#400000" stroke="#f00" stroke-width=".2"/>
<path d="M120.7 64.3l-.2 .3M120.7 64.3l.3 .3M120.7 64.3v1" fill="none" stroke="#f00" stroke-width=".2"/>
<circle cx="123.2" cy="64.8" r="1" fill="#400000" stroke="#f00" stroke-width=".2"/>
<path d="M123 65.1l.2 .2M123.2 64.3v1M123.5 65.1l-.3 .2" fill="none" stroke="#f00" stroke-width=".2"/>
<path d="M122.6 65.4h1.2v1.3h-1.2z" fill-rule="evenodd" fill="#ff4040"/>
<g fill="none" stroke="#004000" stroke-width=".4">
<path d="M125.8 75h3"/>
<circle cx="129.8" cy="75" r="1"/>
</g>
<path d="M114.3 72.4h3.9l2.5 2.6-2.5 2.5h-3.9z" fill-rule="evenodd" fill="#0000c0" stroke="#000080" stroke-width=".4"/>
<path d="M120.7 75h5.1" fill="none" stroke="#800000" stroke-width=".4"/>
<circle cx="120.7" cy="72.4" r="1" fill="#400000" stroke="#f00" stroke-width=".2"/>
<path d="M120.7 71.9l-.2 .3M120.7 71.9l.3 .3M120.7 71.9v1.1" fill="none" stroke="#f00" stroke-width=".2"/>
<circle cx="123.2" cy="72.4" r="1" fill="#400000" stroke="#f00" stroke-width=".2"/>
<path d="M123 72.7l.2 .3M123.2 71.9v1.1M123.5 72.7l-.3 .3" fill="none" stroke="#f00" stroke-width=".2"/>
<path d="M122.6 73h1.2v1.3h-1.2z" fill-rule="evenodd" fill="#4040ff"/>
<g fill="none" stroke="#004000" stroke-width=".4">
<path d="M138.5 14l1.2 2.6h-2.5zM138.5 14v5.1M153.2 21.6h3.1M153.2 24.2h3.1M153.2 29.3h3.1M153.2 26.7h3.1M148.1 57.2h3.1M148.1 59.7h3.1M148.1 62.3h3.1M148.1 64.8h3.1"/>
<circle cx="152.2" cy="24.2" r="1"/>
<circle cx="152.2" cy="21.6" r="1"/>
<circle cx="152.2" cy="26.7" r="1"/>
<circle cx="152.2" cy="29.2" r="1"/>
<circle cx="147.1" cy="57.2" r="1"/>
<circle cx="147.1" cy="59.7" r="1"/>
<circle cx="147.1" cy="62.3" r="1"/>
<circle cx="147.1" cy="64.8" r="1"/>
</g>
<g fill="#004000" stroke="#004000" stroke-width=".4">
<circle cx="156.3" cy="34.3" r=".5"/>
<circle cx="156.3" cy="47" r=".5"/>
</g>
<text font-size="8.1" x="19.1" y="8.8">SUMADOR BCD DE DOS DÍGITOS CON CIRCUITO 7483</text>
<text font-size="6.9" fill="#00f" x="212.1" y="116.9">SUMA</text>
<g font-size="4.1" fill="#c0c0c0">
<text x="115.7" y="17.9">1</text>
<text x="115.7" y="25.5">0</text>
<text x="115.7" y="33.2">0</text>
<text x="115.7" y="40.7">1</text>
<text x="115.7" y="53.4">1</text>
<text x="115.7" y="61">0</text>
<text x="115.7" y="68.7">1</text>
<text x="115.7" y="76.3">0</text>
</g>
<g font-size="3">
<text x="31.6" y="18.3">U1</text>
<text x="72.2" y="20.8">U3</text>
<text x="163.6" y="18.3">U5</text>
<text x="31.6" y="36">U2</text>
<text x="72.2" y="38.6">U4</text>
<text x="163.6" y="53.8">U6</text>
<text x="31.6" y="84.3">U9</text>
<text x="82.4" y="84.3">U10</text>
<text x="163.6" y="84.3">U7</text>
<text x="163.6" y="122.4">U8</text>
<text x="31.6" y="130">U11</text>
<text x="67.1" y="132.6">U13</text>
<text x="100.1" y="135.1">U14</text>
<text x="31.6" y="147.8">U12</text>
</g>
<g font-size="2.6" fill="#00f">
<text x="224.8" y="16.4">1ER SUMANDO</text>
<text x="224.8" y="52">2DO SUMANDO</text>
</g>
<g font-size="2.6">
<text x="3.8" y="166.3">ELABORADO POR: EDERY RODRÍGUEZ C.I. V-17859495 Y ANDERSON GARCÍA C.I. V-30529325</text>
<text x="3.8" y="171.4">SECCIÓN: 05S-2613-D1 / CIRCUITOS LÓGICOS / PROF. ING. LENON CASAMAYOR</text>
<text x="3.8" y="176.4">BARQUISIMETO, ENERO 2024</text>
</g>
<g font-size="2">
<text x="132.1" y="17.3">A0</text>
<text x="17.8" y="22.3">A1</text>
<text x="147.3" y="22.3">A0</text>
<text x="160.2" y="21.2">7</text>
<text x="160.2" y="23.7">1</text>
<text x="165.1" y="22.3">A</text>
<text x="179.8" y="22.3">QA</text>
<text x="186.7" y="21.2">13</text>
<text x="186.7" y="23.7">12</text>
<text x="17.8" y="27.4">A2</text>
<text x="58.4" y="30">A3</text>
<text x="99.1" y="27.4">N1</text>
<text x="132.1" y="24.9">A1</text>
<text x="147.3" y="24.9">A1</text>
<text x="147.3" y="30">A3</text>
<text x="147.3" y="27.4">A2</text>
<text x="160.2" y="26.3">2</text>
<text x="160.2" y="28.9">6</text>
<text x="165.1" y="24.9">B</text>
<text x="165.1" y="27.4">C</text>
<text x="165.1" y="30">D</text>
<text x="179.7" y="27.4">QC</text>
<text x="179.7" y="30">QD</text>
<text x="179.8" y="24.9">QB</text>
<text x="186.7" y="26.3">11</text>
<text x="186.7" y="28.9">10</text>
<text x="31.6" y="31.4">OR_2</text>
<text x="72.2" y="33.9">NAND</text>
<text x="132.1" y="32.5">A2</text>
<text x="142.1" y="32.5">N1</text>
<text x="160.2" y="31.4">4</text>
<text x="160.2" y="33.9">5</text>
<text x="165.1" y="32.5">BI/RBO</text>
<text x="165.1" y="35">RBI</text>
<text x="179.8" y="32.5">QE</text>
<text x="179.9" y="35">QF</text>
<text x="186.7" y="31.4">9</text>
<text x="186.7" y="33.9">15</text>
<text x="17.8" y="40.1">B1</text>
<text x="132.1" y="40.1">A3</text>
<text x="160.2" y="36.4">3</text>
<text x="163.6" y="41.5">74LS48</text>
<text x="165.1" y="37.6">LT</text>
<text x="179.6" y="37.6">QG</text>
<text x="186.7" y="36.4">14</text>
<text x="17.8" y="45.2">B2</text>
<text x="58.4" y="47.7">B3</text>
<text x="99.1" y="45.2">N2</text>
<text x="31.6" y="49.1">OR_2</text>
<text x="72.2" y="51.6">NAND</text>
<text x="132.1" y="52.8">B0</text>
<text x="142.2" y="57.9">B0</text>
<text x="160.2" y="56.8">7</text>
<text x="160.2" y="59.3">1</text>
<text x="165.1" y="57.9">A</text>
<text x="179.8" y="57.9">QA</text>
<text x="186.7" y="56.8">13</text>
<text x="186.7" y="59.3">12</text>
<text x="250.9" y="58.1" transform="rotate(-90 250.9 58.1)">GND</text>
<text x="132.1" y="60.4">B1</text>
<text x="142.2" y="60.4">B1</text>
<text x="142.2" y="62.9">B2</text>
<text x="142.2" y="65.5">B3</text>
<text x="160.2" y="61.8">2</text>
<text x="160.2" y="64.4">6</text>
<text x="165.1" y="60.4">B</text>
<text x="165.1" y="62.9">C</text>
<text x="165.1" y="65.5">D</text>
<text x="179.7" y="62.9">QC</text>
<text x="179.7" y="65.5">QD</text>
<text x="179.8" y="60.4">QB</text>
<text x="186.7" y="61.8">11</text>
<text x="186.7" y="64.4">10</text>
<text x="132.1" y="68.1">B2</text>
<text x="142.1" y="68.1">N2</text>
<text x="160.2" y="66.9">4</text>
<text x="160.2" y="69.5">5</text>
<text x="160.2" y="72">3</text>
<text x="165.1" y="68.1">BI/RBO</text>
<text x="165.1" y="70.6">RBI</text>
<text x="179.8" y="68.1">QE</text>
<text x="179.9" y="70.6">QF</text>
<text x="186.7" y="66.9">9</text>
<text x="186.7" y="69.5">15</text>
<text x="186.7" y="72">14</text>
<text x="132.1" y="75.6">B3</text>
<text x="163.6" y="77">74LS48</text>
<text x="165.1" y="73.1">LT</text>
<text x="179.6" y="73.1">QG</text>
<text x="17.8" y="88.3">A0</text>
<text x="26.9" y="87.2">10</text>
<text x="28.1" y="89.8">8</text>
<text x="33" y="88.3">A1</text>
<text x="43.2" y="88.3">S1</text>
<text x="49.6" y="87.2">9</text>
<text x="49.6" y="89.8">6</text>
<text x="58.4" y="88.3">S0</text>
<text x="68.6" y="88.3">S0</text>
<text x="77.7" y="87.2">10</text>
<text x="78.9" y="89.8">8</text>
<text x="83.8" y="88.3">A1</text>
<text x="94" y="88.3">S1</text>
<text x="100.4" y="87.2">9</text>
<text x="100.4" y="89.8">6</text>
<text x="160.2" y="87.2">7</text>
<text x="160.2" y="89.8">1</text>
<text x="165.1" y="88.3">A</text>
<text x="179.8" y="88.3">QA</text>
<text x="186.7" y="87.2">13</text>
<text x="186.7" y="89.8">12</text>
<text x="198.1" y="88.3">U713</text>
<text x="243.3" y="88.6" transform="rotate(-90 243.3 88.6)">GND</text>
<text x="17.8" y="90.9">A1</text>
<text x="17.8" y="93.5">A2</text>
<text x="17.8" y="96">A3</text>
<text x="28.1" y="92.4">3</text>
<text x="28.1" y="94.9">1</text>
<text x="33" y="90.9">A2</text>
<text x="33" y="93.5">A3</text>
<text x="33" y="96">A4</text>
<text x="43.2" y="90.9">S2</text>
<text x="43.2" y="93.5">S3</text>
<text x="43.2" y="96">S4</text>
<text x="49.6" y="92.4">2</text>
<text x="49.6" y="94.9">15</text>
<text x="58.4" y="90.9">S1</text>
<text x="58.4" y="93.5">S2</text>
<text x="58.4" y="96">S3</text>
<text x="68.6" y="90.9">S1</text>
<text x="68.6" y="93.5">S2</text>
<text x="68.6" y="96">S3</text>
<text x="78.9" y="92.4">3</text>
<text x="78.9" y="94.9">1</text>
<text x="83.8" y="90.9">A2</text>
<text x="83.8" y="93.5">A3</text>
<text x="83.8" y="96">A4</text>
<text x="94" y="90.9">S2</text>
<text x="94" y="93.5">S3</text>
<text x="94" y="96">S4</text>
<text x="100.4" y="92.4">2</text>
<text x="100.4" y="94.9">15</text>
<text x="160.2" y="92.4">2</text>
<text x="160.2" y="94.9">6</text>
<text x="165.1" y="90.9">B</text>
<text x="165.1" y="93.5">C</text>
<text x="165.1" y="96">D</text>
<text x="179.7" y="93.5">QC</text>
<text x="179.7" y="96">QD</text>
<text x="179.8" y="90.9">QB</text>
<text x="186.7" y="92.4">11</text>
<text x="186.7" y="94.9">10</text>
<text x="198.1" y="90.9">U712</text>
<text x="198.1" y="93.5">U711</text>
<text x="198.1" y="96">U710</text>
<text x="17.8" y="101.1">B0</text>
<text x="27.1" y="100">11</text>
<text x="33" y="101.1">B1</text>
<text x="77.9" y="100">11</text>
<text x="83.8" y="101.1">B1</text>
<text x="160.2" y="97.4">4</text>
<text x="160.2" y="100">5</text>
<text x="165.1" y="98.5">BI/RBO</text>
<text x="165.1" y="101.1">RBI</text>
<text x="179.8" y="98.5">QE</text>
<text x="179.9" y="101.1">QF</text>
<text x="186.7" y="97.4">9</text>
<text x="186.7" y="100">15</text>
<text x="198.1" y="98.5">U79</text>
<text x="198.1" y="101.1">U715</text>
<text x="17.8" y="103.6">B1</text>
<text x="17.8" y="106.1">B2</text>
<text x="26.9" y="107.6">16</text>
<text x="28.1" y="102.5">7</text>
<text x="28.1" y="105">4</text>
<text x="33" y="103.6">B2</text>
<text x="33" y="106.1">B3</text>
<text x="47.9" y="103.6">U14C</text>
<text x="77.7" y="107.6">16</text>
<text x="78.9" y="102.5">7</text>
<text x="78.9" y="105">4</text>
<text x="83.8" y="103.6">B2</text>
<text x="83.8" y="106.1">B3</text>
<text x="160.2" y="102.5">3</text>
<text x="163.6" y="107.5">74LS48</text>
<text x="165.1" y="103.6">LT</text>
<text x="179.6" y="103.6">QG</text>
<text x="186.7" y="102.5">14</text>
<text x="198.1" y="103.6">U714</text>
<text x="17.8" y="108.7">B3</text>
<text x="26.9" y="112.7">13</text>
<text x="33" y="108.7">B4</text>
<text x="33" y="113.8">C0</text>
<text x="43" y="113.8">C4</text>
<text x="49.6" y="112.7">14</text>
<text x="58.4" y="113.8">U14B</text>
<text x="77.7" y="112.7">13</text>
<text x="83.8" y="108.7">B4</text>
<text x="83.8" y="113.8">C0</text>
<text x="93.8" y="113.8">C4</text>
<text x="100.4" y="112.7">14</text>
<text x="31.6" y="117.7">74LS83</text>
<text x="82.4" y="117.7">74LS83</text>
<text x="27.4" y="124.1" transform="rotate(-90 27.4 124.1)">GND</text>
<text x="62.9" y="124.1" transform="rotate(-90 62.9 124.1)">GND</text>
<text x="160.2" y="125.4">7</text>
<text x="186.7" y="125.4">13</text>
<text x="135" y="129">GND</text>
<text x="136.8" y="126.5">U14C</text>
<text x="160.2" y="127.9">1</text>
<text x="160.2" y="130.4">2</text>
<text x="165.1" y="126.5">A</text>
<text x="165.1" y="129">B</text>
<text x="165.1" y="131.5">C</text>
<text x="179.7" y="131.5">QC</text>
<text x="179.8" y="126.5">QA</text>
<text x="179.8" y="129">QB</text>
<text x="186.7" y="127.9">12</text>
<text x="186.7" y="130.4">11</text>
<text x="218.5" y="126.5">U713</text>
<text x="218.5" y="129">U712</text>
<text x="218.7" y="131.5">U711</text>
<text x="17.8" y="134.1">S1</text>
<text x="160.2" y="133">6</text>
<text x="160.2" y="135.5">4</text>
<text x="165.1" y="134.1">D</text>
<text x="165.1" y="136.6">BI/RBO</text>
<text x="179.7" y="134.1">QD</text>
<text x="179.8" y="136.6">QE</text>
<text x="186.7" y="133">10</text>
<text x="186.7" y="135.5">9</text>
<text x="218.5" y="134.1">U710</text>
<text x="219.7" y="136.6">U79</text>
<text x="17.8" y="139.1">S3</text>
<text x="31.6" y="143.1">AND_2</text>
<text x="127" y="141.7">U14C</text>
<text x="160.2" y="138">5</text>
<text x="160.2" y="140.6">3</text>
<text x="165.1" y="139.1">RBI</text>
<text x="165.1" y="141.7">LT</text>
<text x="179.6" y="141.7">QG</text>
<text x="179.9" y="139.1">QF</text>
<text x="186.7" y="138">15</text>
<text x="186.7" y="140.6">14</text>
<text x="218.5" y="139.1">U715</text>
<text x="218.5" y="141.7">U714</text>
<text x="67.1" y="145.6">OR_2</text>
<text x="83.7" y="144.2">U14B</text>
<text x="100.1" y="148.2">OR_2</text>
<text x="163.6" y="145.6">74LS48</text>
<text x="17.8" y="151.8">S2</text>
<text x="17.8" y="156.9">S3</text>
<text x="31.6" y="160.9">AND_2</text>
<text x="179.8" y="157.5" transform="rotate(-90 179.8 157.5)">GND</text>
<text x="217.9" y="164.8" transform="rotate(-90 217.9 164.8)">GND</text>
<text x="248.4" y="164.8" transform="rotate(-90 248.4 164.8)">GND</text>
<text x="176.5" y="172.2">GND</text>
</g>
</svg>
